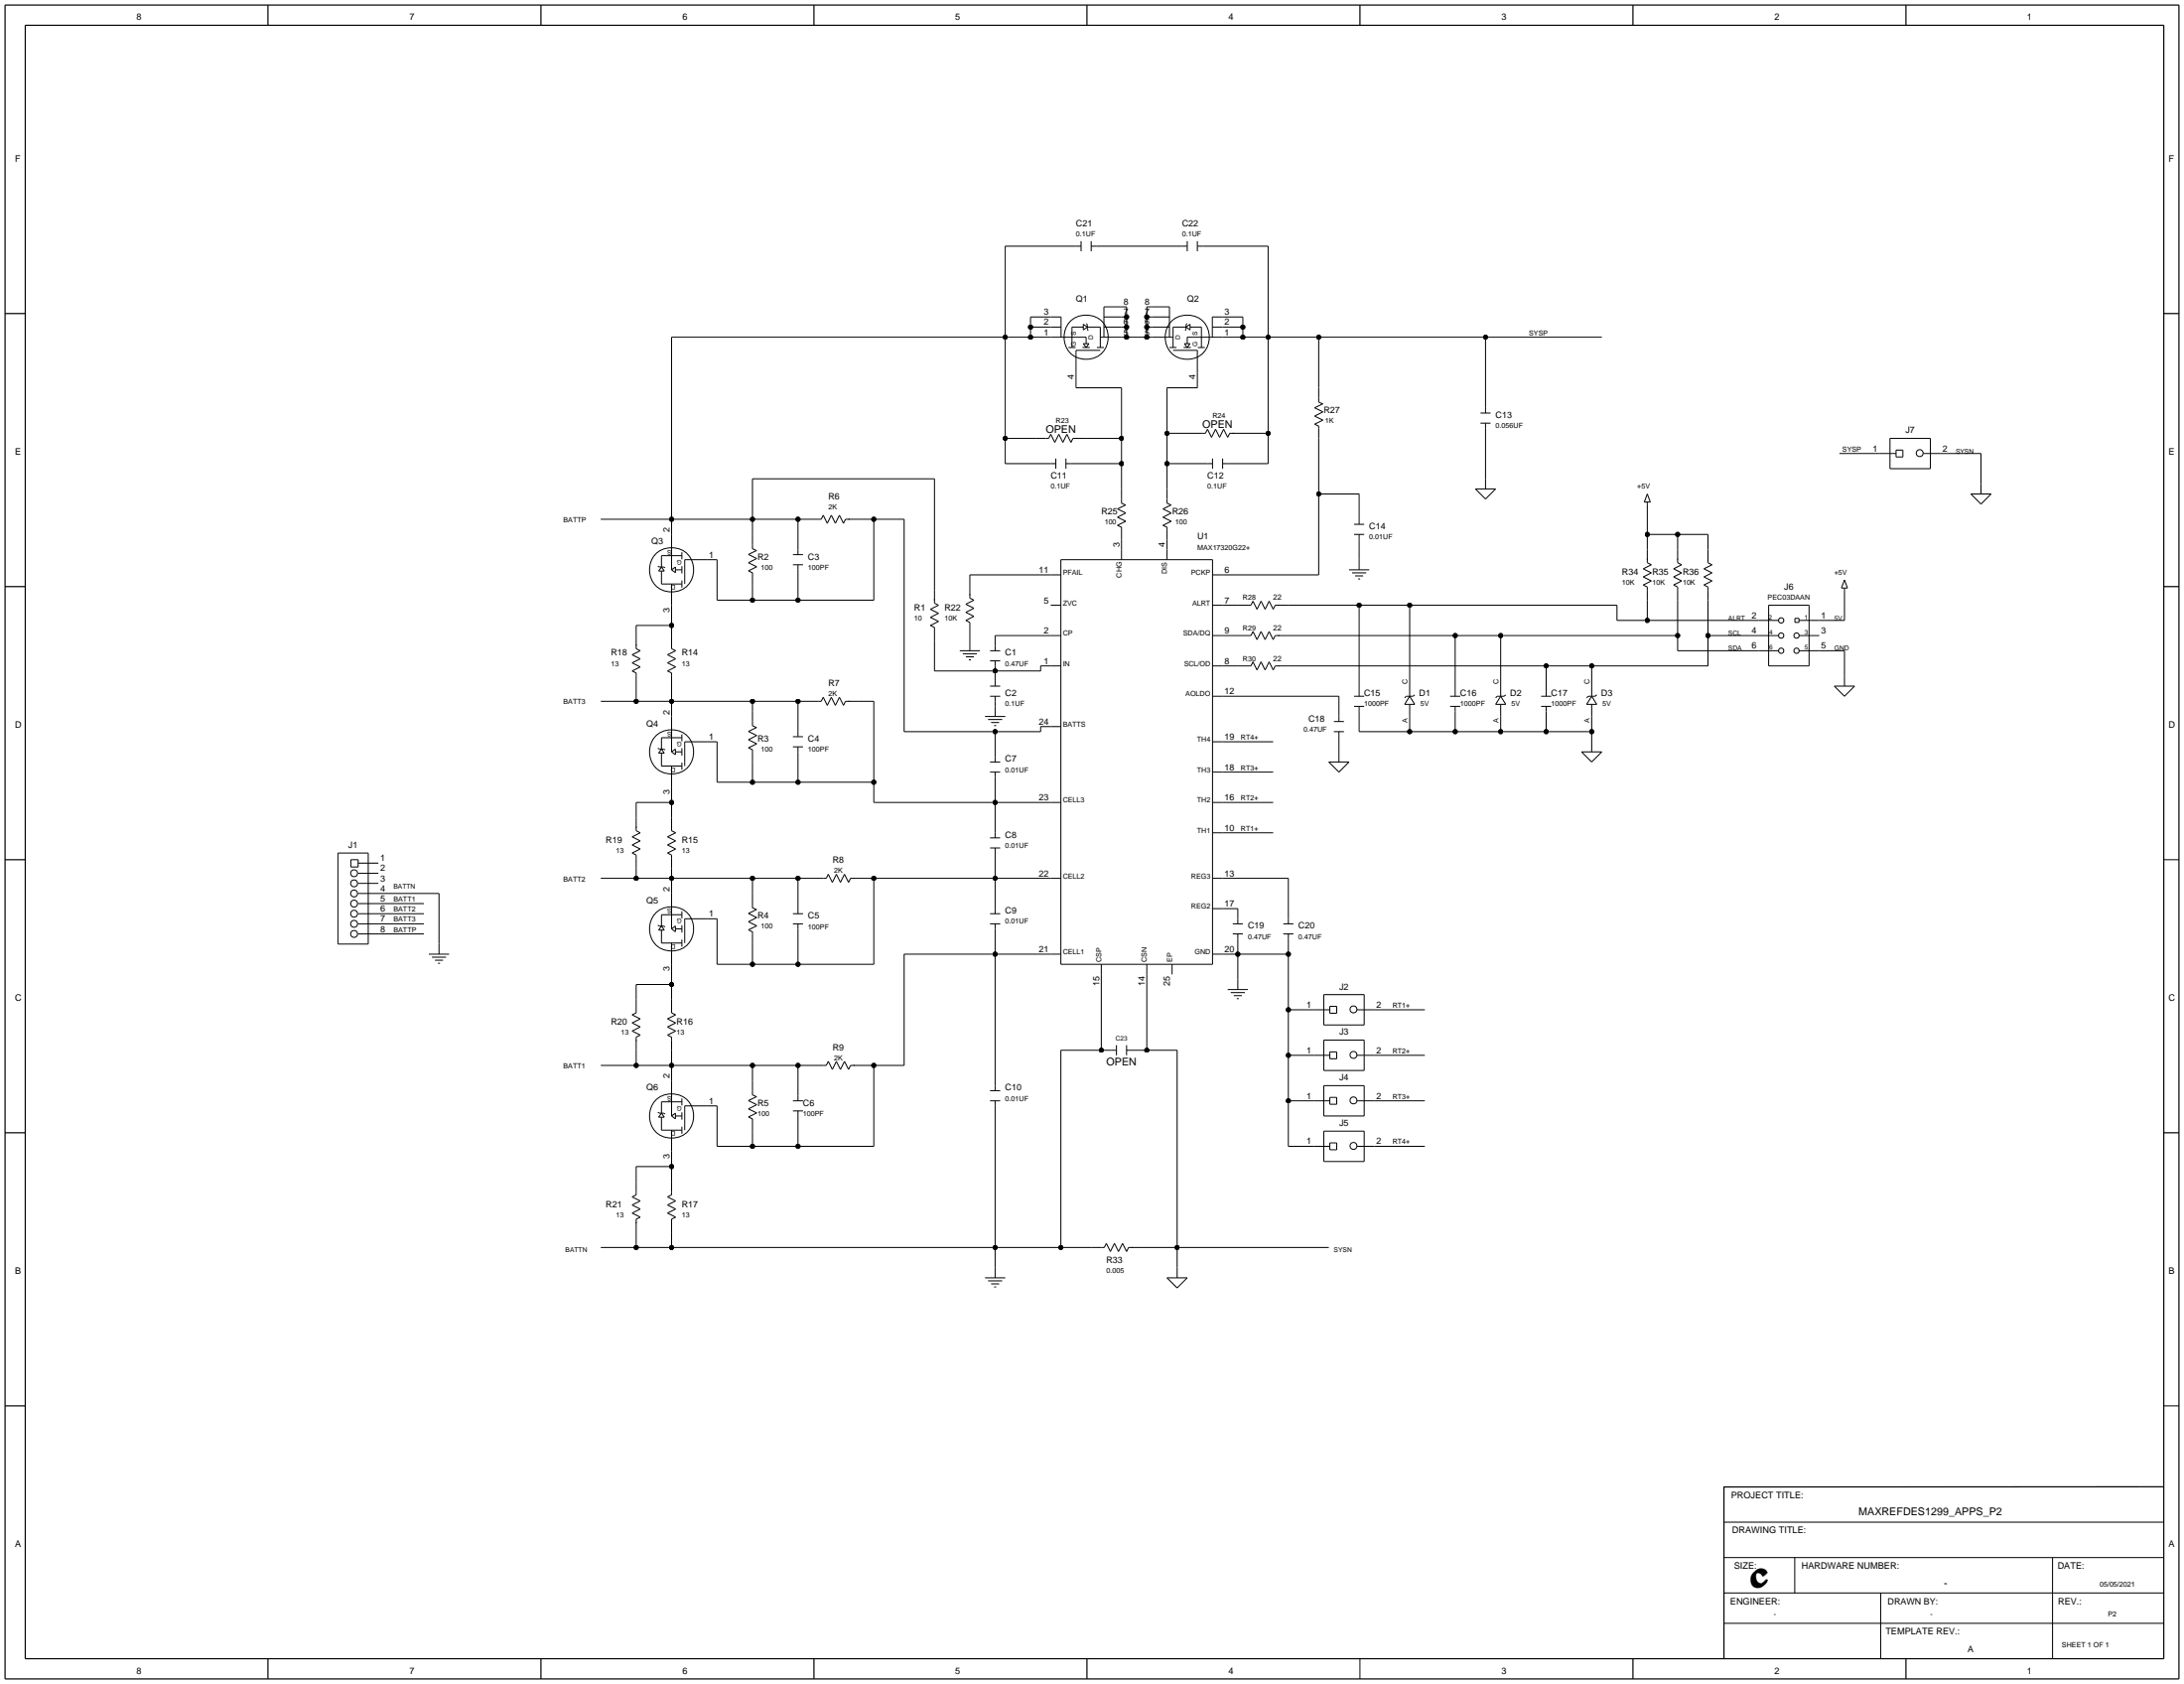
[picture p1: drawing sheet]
<svg xmlns="http://www.w3.org/2000/svg" width="549mm" height="423mm" viewBox="0 0 549 423" stroke-linecap="round" stroke-linejoin="round" font-family="sans-serif">
<g fill="none" stroke="#000" stroke-width=".25">
<path d="M252.5 61.8v22.9zM252.5 61.8h17.8zM258.9 79.6h5.1zM258.9 79.6v2.5zM264 79.6h2.5zM266.5 79.6v5.1zM270.3 61.8h1.3zM271.6 60.6v2.5zM274.1 61.8h1.3zM274.1 60.6v2.5zM275.4 61.8h21.6zM277.3 77.1h4.4z"/>
<path d="M277.3 79.6h4.4zM277.3 77.1v7.6zM281.7 79.6h1.3zM281.7 77.1h1.3zM283 79.6v2.5zM283 77.1v2.5zM288.1 77.1h1.3zM288.1 77.1v2.5zM288.1 79.6h1.3zM288.1 79.6v2.5zM289.4 77.1h4.4zM289.4 79.6h4.4z"/>
<path d="M293.8 77.1v7.6zM297 61.8h1.2zM298.2 60.6v2.5zM300.8 61.8h1.3zM300.8 60.6v2.5zM302.1 61.8h16.5zM304.5 79.6h2.6zM304.5 79.6v5.1zM307.1 79.6h5.1zM312.2 79.6v2.5zM318.6 61.8v22.9zM168.7 84.7h83.8z"/>
<path d="M168.7 84.7v45.7zM252.5 84.7h6.4zM252.5 84.7v25.4zM258.9 82.1h5.1zM258.9 82.1v2.6zM258.9 84.7h5.1zM264 84.7h8.8zM264 82.1h2.5zM268.4 87.3h1.8zM269.3 82.1v5.2zM269.3 82.1h2.8zM270.3 93.6v3.8z"/>
<path d="M270.3 97.4h11.4zM270.3 88v5.6zM270.3 88h6.1zM271.9 87.3h1.9zM272.1 86.3l.7 1zM272.1 86.3h1.5zM272.1 81.4v1.5zM272.1 81.4l1.1 .7zM272.1 82.9l1.1-.8zM272.8 84.7v1.6zM272.9 81.2l.3 .4zM273.2 82.7l.2 .4z"/>
<path d="M273.2 81.6v1.1zM273.2 82.1h3.2zM273.6 86.3l-.8 1zM275.5 87.3h1.8zM276.4 84.7h5.3zM276.4 82.1v5.2zM277.3 82.1h4.4zM281.7 84.7h1.3zM281.7 82.1h1.3zM281.7 97.4v12.7zM283 84.7h5.1zM283 82.1v2.6z"/>
<path d="M288.1 82.1h1.3zM288.1 82.1v2.6zM288.1 84.7h1.3zM289.4 84.7h5.3zM289.4 82.1h4.4zM293.2 97.4h7.6zM293.2 97.4v11.4zM293.8 87.3h1.8zM294.7 88h6.1zM294.7 82.1h3.2zM294.7 82.1v5.2zM297.3 87.3h1.9z"/>
<path d="M297.5 86.3l.7 1zM297.5 86.3h1.5zM297.9 82.7l-.2 .4zM297.9 81.6v1.1zM297.9 82.1l1.1-.7zM297.9 82.1l1.1 .8zM298.1 81.2l-.2 .4zM298.2 84.7h8.9zM298.2 84.7v1.6zM299 86.3l-.8 1zM299 81.4v1.5zM299 82.1h2.8z"/>
<path d="M300.8 93.6v3.8zM300.8 88v5.6zM300.9 87.3h1.8zM301.8 82.1v5.2zM304.5 82.1h2.6zM307.1 82.1h5.1zM307.1 84.7h5.1zM312.2 82.1v2.6zM312.2 84.7h6.4zM318.6 84.7v24.1zM318.6 84.7h12.7zM331.3 84.7v12.7z"/>
<path d="M331.3 84.7h41.9zM331.3 97.4v2.5zM331.3 99.9v1zM373.2 84.7h29.2zM373.2 84.7v17.8zM252.5 110.1v6.3zM252.5 110.1h7.6zM252.5 116.4h11.5zM260.1 110.1h2.6zM262.7 110.1h.7zM264 116.4h1.2zM264 109.1l-.6 1z"/>
<path d="M264 109.1l1 2zM265.2 115.2v2.5zM266 109.1l-1 2zM266 109.1l1 2zM267.8 116.4h1.2zM267.8 115.2v2.5zM268 109.1l-1 2zM268 109.1l1 2zM269 116.4h12.7zM269.5 110.1h1.1zM269.5 110.1l-.5 1zM270.3 110.1h2.5z"/>
<path d="M272.8 110.1h8.9zM281.7 110.1v6.3zM281.7 116.4v6.4zM293.2 108.8h6.3zM293.2 108.8v7.6zM293.2 116.4v6.4zM293.2 116.4h10.1zM299.5 108.8h2.6zM302.1 108.8h.7zM303.3 116.4h1.3zM303.3 107.8l-.5 1zM303.3 107.8l1 2z"/>
<path d="M304.6 115.2v2.5zM305.4 107.8l-1.1 2zM305.4 107.8l1 2zM307.1 116.4h1.3zM307.1 115.2v2.5zM307.4 107.8l-1 2zM307.4 107.8l1 2zM308.4 116.4h10.2zM308.9 108.8h1zM308.9 108.8l-.5 1zM309.7 108.8h2.5zM312.2 108.8h6.4z"/>
<path d="M318.6 108.8v7.6zM330.3 106.5l1 .5zM330.3 106.5l2-1zM330.3 104.5l2 1zM330.3 104.5l2-1.1zM330.3 102.4l2 1zM330.3 102.4l2-1zM331.2 100.9l1.1 .5zM331.3 110.1v14zM331.3 107.5v2.6zM331.3 107v.5zM371.9 106.3h2.5z"/>
<path d="M371.9 103.7h2.5zM373.2 107.5v12.7zM373.2 102.5v1.2zM373.2 106.3v1.2zM462.1 113.9h10.1zM472.2 113.9h2.6zM474.8 113.9h1.5zM474.8 110.1h10.1zM474.8 117.7h10.1zM474.8 110.1v7.6zM476.3 113h1.7zM476.3 113v1.8z"/>
<path d="M476.3 114.8h1.7zM478 113v1.8zM483.2 113.9h1.7zM484.9 113.9h2.6zM484.9 110.1v7.6zM487.5 113.9h10.1zM497.6 113.9v7.6zM150.9 130.4h17.8zM166.2 139.5h5.1zM166.2 139.5v2.9zM168.7 130.4h20.3zM168.7 130.4v3.8z"/>
<path d="M168.7 134.2v8.9zM171.3 138.7v1.8zM188 139.2l2.1 1.1zM188 139.2l2.1-1zM189 137.8l1 .5zM189 120.2v10.2zM189 130.4h11.5zM189 130.4v3.8zM189 120.2h45.7zM189 134.2v2.6zM189 136.8v1zM199.2 139.3h2.5z"/>
<path d="M200.5 130.4v7.6zM200.5 130.4h2.5zM200.5 138v1.3zM203 130.4h2.5zM205.5 130.4h.8zM206.8 129.4l-.5 1zM206.8 129.4l1 2zM208.8 129.4l-1 2zM208.8 129.4l1.1 2zM210.9 129.4l-1 2zM210.9 129.4l1 2zM212.4 130.4h1z"/>
<path d="M212.4 130.4l-.5 1zM213.2 130.4h2.5zM215.7 130.4h3.8zM219.5 130.4v20.3zM219.5 130.4h7.6zM227.1 130.4v53.3zM234.7 120.2v28zM280.7 131.9l1.1 .5zM280.7 131.9l2.1-1zM280.7 129.9l2.1 1zM280.7 129.9l2.1-1.1zM280.7 127.8l2.1 1z"/>
<path d="M280.7 127.8l2.1-1zM281.7 126.3l1.1 .5zM281.7 135.5v2.5zM281.7 138v2.6zM281.7 122.8v2.5zM281.7 132.9v2.6zM281.7 132.4v.5zM281.7 125.3v1zM292.2 131.9l1 .5zM292.2 131.9l2-1zM292.2 129.9l2 1zM292.2 129.9l2-1.1z"/>
<path d="M292.2 127.8l2 1zM292.2 127.8l2-1zM293.1 126.3l1.1 .5zM293.2 135.5v2.5zM293.2 138v2.6zM293.2 122.8v2.5zM293.2 132.9v2.6zM293.2 132.4v.5zM293.2 125.3v1zM331.3 124.1v20.3zM331.3 124.1h10.1zM340.2 134.2h2.5z"/>
<path d="M340.2 131.7h2.5zM341.4 124.1v6.3zM341.4 135.5v5.1zM341.4 130.4v1.3zM341.4 134.2v1.3zM370.6 122.8l2.6 2.5zM370.6 122.8h5.1zM373.2 120.2v2.6zM375.7 122.8l-2.5 2.5zM413.1 126.1h1.5zM413.8 134.2h7.6zM413.8 134.2v3.8z"/>
<path d="M413.8 126.6v7.6zM413.8 138v2.6zM413.8 126.1v.5zM413.8 124.1l.8 2zM413.8 124.1l-.7 2zM421.4 134.2h7.7zM421.4 134.2v3.8zM421.4 138v2.6zM429.1 134.2v3.8zM429.1 138v2.6zM495.1 124.1l2.5 2.5zM495.1 124.1h5.1z"/>
<path d="M497.6 121.5v2.6zM500.2 124.1l-2.6 2.5zM159.8 157.1h8.9zM159.8 157.1v2.5zM159.8 159.6v2.6zM165.3 142.2l.4 .2zM165.5 143.4h1.4zM165.7 142.4h1zM166.2 146.7h5.1zM166.2 143.4v3.3zM166.2 142.4l-.7 1zM166.2 142.4l.7 1z"/>
<path d="M166.7 142.4l.4 .2zM168.7 157.1v2.5zM168.7 152v5.1zM168.7 159.6v2.6zM168.7 146.7v5.3zM168.7 143.1l1-.7zM168.7 143.1l1 .7zM169.7 142.4v1.4zM169.7 143.1h1.6zM171.3 145.8v1.8zM171.3 142.2v1.8zM172 140.6h5.6z"/>
<path d="M172 140.6v6.1zM177.6 140.6h2.5zM180.1 140.6v10.1zM180.1 150.7h8.9zM188 143.4l1.1 .5zM188 143.4l2.1-1.1zM188 141.3l2.1 1zM188 141.3l2.1-1zM189 150.7h11.5zM189 146.9v3.8zM189 144.4v2.5zM189 143.9v.5z"/>
<path d="M199.2 141.8h2.5zM200.5 150.7h19zM200.5 143.1v7.6zM200.5 141.8v1.3zM233.7 157.1l1 .5zM233.7 157.1l2.1-1zM233.7 155l2.1 1.1zM233.7 155l2.1-1zM233.7 153l2.1 1zM233.7 153l2.1-1zM234.7 158.3v2.6zM234.7 148.2v2.5z"/>
<path d="M234.7 150.5v1zM234.7 157.6v.7zM234.7 151.5l1.1 .5zM242.6 155.8l1 .5zM242.6 155.8l2.1-1zM242.6 153.8l2.1 1zM242.6 153.8l2.1-1zM242.6 151.7l2.1 1.1zM242.6 151.7l2.1-1zM243.6 144.4h20.4zM243.6 144.4v2.5zM243.6 159.6v1.3z"/>
<path d="M243.6 157.1v2.5zM243.6 146.9v2.6zM243.6 149.2v1zM243.6 156.3v.8zM243.6 150.2l1.1 .5zM250 159.6h14zM250 159.6v2.6zM264 144.4h2.5zM264 152h2.5zM264 159.6h2.5zM266.5 140.6h38.1zM266.5 140.6v101.6z"/>
<path d="M304.6 159.6h2.5zM304.6 152h2.5zM304.6 144.4h2.5zM304.6 140.6v101.6zM307.1 159.6h3.8zM307.1 152h3.8zM307.1 144.4h24.2zM310.9 159.6h2.6zM310.9 152h2.6zM313.5 159.6h.7zM313.5 152h.7zM314.8 158.6l-.6 1z"/>
<path d="M314.8 158.6l1 2zM314.8 151l-.6 1zM314.8 151l1 2zM316.8 158.6l-1 2zM316.8 158.6l1 2zM316.8 151l-1 2zM316.8 151l1 2zM318.8 158.6l-1 2zM318.8 158.6l1 2zM318.8 151l-1 2zM318.8 151l1 2zM320.3 159.6h1.1z"/>
<path d="M320.3 159.6l-.5 1zM320.3 152h1.1zM320.3 152l-.5 1zM321.1 159.6h2.5zM321.1 152h2.5zM323.6 159.6h42zM323.6 152h17.8zM338.9 143.1h5.1zM339.6 143.9h3.6zM340.4 144.6h2zM341.2 145.4h.5zM341.4 152h12.7z"/>
<path d="M341.4 152v21.6zM341.4 140.6v2.5zM354.1 152h52.1zM354.1 152v20.3zM365.6 159.6h11.4zM365.6 159.6v14zM377 159.6h44.4zM377 159.6v12.7zM406.2 155.8h7.6zM406.2 152v3.8zM412.8 146.9l1 .5zM412.8 146.9l2-1z"/>
<path d="M412.8 144.9l2 1zM412.8 144.9l2-1zM412.8 142.8l2 1.1zM412.8 142.8l2-1zM413.8 150.7v5.1zM413.8 155.8h28zM413.8 148.2v2.5zM413.8 140.3v1zM413.8 147.4v.8zM413.8 141.3l1 .5zM420.4 146.9l1 .5zM420.4 146.9l2.1-1z"/>
<path d="M420.4 144.9l2.1 1zM420.4 144.9l2.1-1zM420.4 142.8l2.1 1.1zM420.4 142.8l2.1-1zM421.4 159.6v3.8zM421.4 150.7v8.9zM421.4 148.2v2.5zM421.4 140.3v1zM421.4 147.4v.8zM421.4 141.3l1.1 .5zM428 146.9l1.1 .5zM428 146.9l2.1-1z"/>
<path d="M428 144.9l2.1 1zM428 144.9l2.1-1zM428 142.8l2.1 1.1zM428 142.8l2.1-1zM429.1 159.6h12.7zM429.1 150.7v8.9zM429.1 159.6v7.6zM429.1 148.2v2.5zM429.1 140.3v1zM429.1 147.4v.8zM429.1 141.3l1 .5zM441.8 159.6h5z"/>
<path d="M441.8 155.8h5zM444.3 152h10.2zM444.3 152v15.2zM450.9 155.3h1zM450.9 155.3v1zM450.9 156.3h1zM451.9 155.8h5.1zM451.9 155.3v1zM452 159.6h5zM454.5 152v15.2zM457 155.8h6.3zM462.6 147.7h1.5z"/>
<path d="M463.3 148.2v7.6zM463.3 147.7v.5zM463.3 145.6l.8 2.1zM463.3 145.6l-.7 2.1zM150.9 176.1h8.9zM158.8 168.5l1 .5zM158.8 168.5l2-1zM158.8 166.5l2 1zM158.8 166.5l2-1zM158.8 164.4l2 1.1zM158.8 164.4l2-1zM159.8 176.1h8.9z"/>
<path d="M159.8 172.3v3.8zM159.8 169.8v2.5zM159.8 161.9v1zM159.8 169v.8zM159.8 162.9l1 .5zM167.7 168.5l1 .5zM167.7 168.5l2-1zM167.7 166.5l2 1zM167.7 166.5l2-1zM167.7 164.4l2 1.1zM167.7 164.4l2-1zM168.7 176.1h20.3z"/>
<path d="M168.7 176.1v3.8zM168.7 172.3v3.8zM168.7 169.8v2.5zM168.7 161.9v1zM168.7 169v.8zM168.7 162.9l1 .5zM168.7 179.9v8.9zM189 176.1h11.5zM189 176.1v2.6zM189 178.7v2.5zM200.5 176.1h2.5zM200.5 176.1v7.6z"/>
<path d="M203 176.1h2.5zM205.5 176.1h.8zM206.8 175.1l-.5 1zM206.8 175.1l1 2zM208.8 175.1l-1 2zM208.8 175.1l1.1 2zM210.9 175.1l-1 2zM210.9 175.1l1 2zM212.4 176.1h1zM212.4 176.1l-.5 1zM213.2 176.1h2.5zM215.7 176.1h3.8z"/>
<path d="M219.5 176.1v20.3zM234.7 168.5h15.3zM234.7 160.9v7.6zM241.1 163.4h5.1zM241.9 164.2h3.5zM242.6 164.9h2.1zM243.4 165.7h.5zM243.6 160.9v2.5zM247.4 179.9h5.1zM248.7 166h2.6zM248.7 163.4h2.6zM248.7 174.9h2.6z"/>
<path d="M248.7 172.3h2.6zM250 168.5h11.4zM250 167.2v1.3zM250 168.5v2.5zM250 176.1v1.3zM250 162.2v1.2zM250 166v1.2zM250 171v1.3zM250 174.9v1.2zM250 177.4v2.5zM261.4 167.2h2.6zM261.4 167.2v1.3z"/>
<path d="M264 167.2h2.5zM304.6 174.9h2.5zM304.6 167.2h2.5zM307.1 167.2h3.8zM307.1 174.9h29.2zM310.9 167.2h2.6zM313.5 167.2h.7zM314.8 166.2l-.6 1zM314.8 166.2l1 2zM316.8 166.2l-1 2zM316.8 166.2l1 2zM318.8 166.2l-1 2z"/>
<path d="M318.8 166.2l1 2zM320.3 167.2h1.1zM320.3 167.2l-.5 1zM321.1 167.2h2.5zM323.6 167.2h64.8zM336.3 174.9v5zM336.3 179.9v1.3zM340.2 177.4h2.5zM340.2 174.9h2.5zM341.4 178.7v5zM341.4 173.6v1.3zM341.4 177.4v1.3z"/>
<path d="M352.9 176.9h2.5zM353.3 174.9l-.4 .4zM353.3 174.9h1.7zM354.1 179.9v3.8zM354.1 176.9v3zM354.1 172.3v2.6zM354.1 174.9l1.3 2zM354.1 174.9l-1.2 2zM355 174.9l.4-.4zM364.3 177.4h2.5zM364.3 174.9h2.5zM365.6 178.7v5z"/>
<path d="M365.6 173.6v1.3zM365.6 177.4v1.3zM375.7 175.3l.4-.4zM375.7 176.9h2.6zM376.1 174.9h1.8zM377 179.9v3.8zM377 176.9v3zM377 172.3v2.6zM377 174.9l1.3 2zM377 174.9l-1.3 2zM377.9 174.9l.4-.4zM387.1 177.4h2.6z"/>
<path d="M387.1 174.9h2.6zM388.4 167.2h11.4zM388.4 167.2v6.4zM388.4 178.7v5zM388.4 173.6v1.3zM388.4 177.4v1.3zM398.6 176.9h2.5zM399 174.9l-.4 .4zM399 174.9h1.7zM399.8 167.2h29.3zM399.8 167.2v5.1zM399.8 179.9v3.8z"/>
<path d="M399.8 176.9v3zM399.8 172.3v2.6zM399.8 174.9l1.3 2zM399.8 174.9l-1.2 2zM400.7 174.9l.4-.4zM421.4 163.4h20.4zM441.8 163.4h5zM444.3 167.2h10.2zM452 163.4h5zM457 163.4h6.3zM460.8 172.3l2.5 2.6zM460.8 172.3h5.1z"/>
<path d="M463.3 163.4v6.4zM463.3 174.9l2.6-2.6zM463.3 169.8v2.5zM165.3 187.9l.4 .2zM165.5 189.1h1.4zM165.7 188.1h1zM166.2 185.3h5.1zM166.2 192.4h5.1zM166.2 189.1v3.3zM166.2 188.1l-.7 1zM166.2 188.1l.7 1zM166.2 185.3v2.8z"/>
<path d="M166.7 188.1l.4 .2zM168.7 197.7v3.8zM168.7 192.4v5.3zM168.7 188.8l1-.7zM168.7 188.8l1 .7zM169.7 188.1v1.4zM169.7 188.8h1.6zM171.3 184.4v1.8zM171.3 191.5v1.8zM171.3 187.9v1.8zM172 186.3h5.6zM172 186.3v6.1z"/>
<path d="M177.6 186.3h2.5zM180.1 186.3v10.1zM180.1 196.4h8.9zM188 187.8l1.1 .5zM188 187.8l2.1-1zM188 185.8l2.1 1zM188 185.8l2.1-1.1zM188 183.7l2.1 1zM188 183.7l2.1-1zM189 182.2l1 .5zM189 191.4v5zM189 196.4h11.5z"/>
<path d="M189 188.8v2.6zM189 188.3v.5zM189 181.2v1zM199.2 187.6h2.5zM199.2 185h2.5zM200.5 196.4h19zM200.5 188.8v7.6zM200.5 183.7v1.3zM200.5 187.6v1.2zM219.5 196.4v5.1zM227.1 183.7h22.9zM248.2 180.7h3.6z"/>
<path d="M248.7 193.9h2.6zM248.7 191.4h2.6zM249 181.5h2zM249.7 182.2h.5zM250 183.7h11.4zM250 183.7v6.4zM250 195.2v6.3zM250 190.1v1.3zM250 193.9v1.3zM261.4 182.5v1.2zM261.4 182.5h2.6zM264 182.5h2.5z"/>
<path d="M304.6 186.3h2.5zM304.6 193.9h2.5zM307.1 186.3h12.7zM307.1 193.9h12.7zM333.8 191.4l2.5 2.5zM333.8 191.4h5.1zM335.1 183.7h2.5zM335.1 181.2h2.5zM336.3 185v3.8zM336.3 183.7v1.3zM336.3 188.8v2.6zM338.9 191.4l-2.6 2.5z"/>
<path d="M341.4 183.7h12.7zM354.1 183.7h11.5zM365.6 183.7h11.4zM377 183.7h11.4zM388.4 183.7h11.4zM397.3 188.8l2.5 2.6zM397.3 188.8h5.1zM399.8 183.7v2.6zM399.8 191.4l2.6-2.6zM399.8 186.3v2.5zM84.9 214.2v22.9zM84.9 214.2h7.6z"/>
<path d="M88.1 215.9h1.9zM88.1 215.9v1.8zM88.1 217.7h1.9zM90 215.9v1.8zM90 219.3h2.5zM90 216.8h2.5zM92.5 219.3h2.5zM92.5 216.8h2.5zM92.5 214.2v22.9zM158.8 214.2l1 .5zM158.8 214.2l2-1zM158.8 212.2l2 1z"/>
<path d="M158.8 212.2l2-1zM158.8 210.2l2 1zM158.8 210.2l2-1.1zM159.8 201.5h8.9zM159.8 201.5v3.8zM159.8 218v2.6zM159.8 215.5v2.5zM159.8 205.3v2.6zM159.8 207.6v1zM159.8 214.7v.8zM159.8 208.6l1 .5zM167.7 214.2l1 .5z"/>
<path d="M167.7 214.2l2-1zM167.7 212.2l2 1zM167.7 212.2l2-1zM167.7 210.2l2 1zM167.7 210.2l2-1.1zM168.7 201.5v3.8zM168.7 218v2.6zM168.7 215.5v2.5zM168.7 205.3v2.6zM168.7 207.6v1zM168.7 214.7v.8zM168.7 208.6l1 .5z"/>
<path d="M208.1 219.6l-.5 1zM208.1 219.6l1 2zM210.1 219.6l-1 2zM210.1 219.6l1 2zM212.1 219.6l-1 2zM212.1 219.6l1.1 2zM219.5 201.5h30.5zM248.7 213h2.6zM248.7 210.4h2.6zM250 214.2v6.4zM250 201.5h14zM250 201.5v7.6z"/>
<path d="M250 209.1v1.3zM250 213v1.2zM264 201.5h2.5zM304.6 201.5h2.5zM304.6 209.1h2.5zM307.1 201.5h12.7zM307.1 209.1h12.7zM543.6 215.9h3.8zM84.9 237.1h7.6zM90 234.5h2.5zM90 232h2.5zM90 229.5h2.5z"/>
<path d="M90 226.9h2.5zM90 224.4h2.5zM90 221.8h2.5zM92.5 234.5h2.5zM92.5 232h2.5zM92.5 229.5h2.5zM92.5 226.9h2.5zM92.5 224.4h2.5zM92.5 221.8h2.5zM95 234.5h11.5zM95 232h11.5zM95 229.5h11.5z"/>
<path d="M95 226.9h11.5zM95 224.4h15.3zM107.7 239.6h5.1zM110.3 224.4v12.7zM110.3 237.1v2.5zM150.9 220.6h8.9zM159.8 220.6h8.9zM165.3 232.4l.4 .2zM165.5 233.6h1.4zM165.7 232.6h1zM166.2 229.7h5.1zM166.2 236.8h5.1z"/>
<path d="M166.2 233.6v3.2zM166.2 232.6l-.7 1zM166.2 232.6l.7 1zM166.2 229.7v2.9zM166.7 232.6l.4 .2zM168.7 220.6h20.3zM168.7 220.6v3.8zM168.7 236.8v5.4zM168.7 224.4v8.9zM168.7 233.3l1-.7zM168.7 233.3l1 .7zM169.7 232.6v1.4z"/>
<path d="M169.7 233.3h1.6zM171.3 228.9v1.7zM171.3 236v1.7zM171.3 232.4v1.8zM172 230.7h5.6zM172 230.7v6.1zM177.6 230.7h2.5zM180.1 230.7v11.5zM188 233.5l1.1 .5zM188 233.5l2.1-1zM188 231.5l2.1 1zM188 231.5l2.1-1.1z"/>
<path d="M188 229.4l2.1 1zM188 229.4l2.1-1zM189 227.9l1 .5zM189 237.1v5.1zM189 220.6h11.5zM189 220.6v3.8zM189 224.4v2.5zM189 234.5v2.6zM189 234v.5zM189 226.9v1zM199.2 232h2.5zM199.2 229.5h2.5z"/>
<path d="M200.5 233.3v8.9zM200.5 220.6h3.8zM200.5 220.6v7.6zM200.5 228.2v1.3zM200.5 232v1.3zM204.3 220.6h2.5zM206.8 220.6h.8zM213.7 220.6h1zM213.7 220.6l-.5 1zM214.4 220.6h2.6zM217 220.6h2.5zM219.5 220.6v21.6z"/>
<path d="M219.5 220.6h30.5zM227.1 239.6h22.9zM227.1 239.6v28zM248.7 232h2.6zM248.7 229.5h2.6zM250 220.6v7.6zM250 220.6h14zM250 239.6h14zM250 233.3v6.3zM250 239.6v33zM250 228.2v1.3zM250 232v1.3z"/>
<path d="M264 220.6h2.5zM264 239.6h2.5zM304.6 239.6h2.5zM304.6 228.2h2.5zM304.6 220.6h2.5zM307.1 220.6h16.5zM307.1 228.2h3.8zM307.1 239.6h3.8zM309.7 234.5h2.5zM309.7 232h2.5zM310.9 228.2v2.5zM310.9 239.6h12.7z"/>
<path d="M310.9 235.8v3.8zM310.9 239.6v6.4zM310.9 230.7v1.3zM310.9 234.5v1.3zM322.4 234.5h2.5zM322.4 232h2.5zM323.6 220.6v10.1zM323.6 239.6v14zM323.6 235.8v3.8zM323.6 230.7v1.3zM323.6 234.5v1.3zM108.5 240.4h3.6z"/>
<path d="M109.3 241.1h2zM110 241.9h.5zM158.8 254.9l1-.5zM158.8 254.9l2 1zM158.8 256.9l2-1zM158.8 256.9l2 1zM158.8 258.9l2-1zM158.8 258.9l2 1zM159.8 247.2h8.9zM159.8 247.2v3.9zM159.8 251.1v2.5zM159.8 253.6v.8z"/>
<path d="M167.7 259.9l1 .6zM167.7 259.9l2-1zM167.7 257.9l2 1zM167.7 257.9l2-1zM167.7 255.9l2 1zM167.7 255.9l2-1zM168.7 247.2v3.9zM168.7 242.2v5zM168.7 251.1v2.5zM168.7 253.3v1.1zM168.7 254.4l1 .5zM180.1 242.2h8.9z"/>
<path d="M189 242.2h11.5zM200.5 242.2h19zM266.5 242.2h38.1zM276.7 244.7v19.1zM276.7 242.2v2.5zM288.1 244.7v19.1zM288.1 242.2v2.5zM294.4 242.2v2.5zM308.4 248.5h5.1zM309.2 249.3h3.5zM309.9 250h2.1zM310.7 250.8h.5z"/>
<path d="M310.9 246v2.5zM323.6 253.6v11.4zM323.6 253.6h6.4zM330 253.6h2.5zM332.5 253.6h1.6zM332.5 249.8h10.2zM332.5 257.4h10.2zM332.5 249.8v7.6zM334.1 252.7h1.7zM334.1 252.7v1.8zM334.1 254.5h1.7zM335.8 252.7v1.8z"/>
<path d="M340.9 253.6h1.8zM342.7 253.6h2.5zM342.7 249.8v7.6zM345.2 253.6h12.7zM150.9 267.6h8.9zM159.8 267.6h8.9zM159.8 263.8v3.8zM159.8 261.2v2.6zM159.8 260.5v1zM159.8 260.5l1-.6zM165.3 279.3l.4 .3zM165.7 279.6h1z"/>
<path d="M166.2 276.7h5.1zM166.2 279.6l-.7 1zM166.2 279.6l.7 1zM166.2 276.7v2.9zM166.7 279.6l.4 .2zM168.7 267.6h20.3zM168.7 267.6v3.8zM168.7 263.8v3.8zM168.7 261.2v2.6zM168.7 260.5v.7zM168.7 271.4v8.9zM169.7 279.6v1.4z"/>
<path d="M171.3 275.8v1.8zM171.3 279.3v1.9zM172 277.7h5.6zM172 277.7v6.1zM177.6 277.7h2.5zM180.1 277.7v10.2zM188 278.5l2.1 1zM188 278.5l2.1-1.1zM188 276.4l2.1 1zM188 276.4l2.1-1zM189 274.9l1 .5zM189 267.6h11.5z"/>
<path d="M189 267.6v3.8zM189 271.4v2.5zM189 273.9v1zM199.2 279h2.5zM199.2 276.5h2.5zM200.5 267.6h3.8zM200.5 267.6v7.6zM200.5 275.2v1.3zM200.5 279v1.3zM204.3 267.6h2.5zM206.8 267.6h.8zM208.1 266.5l-.5 1.1z"/>
<path d="M208.1 266.5l1 2.1zM210.1 266.5l-1 2.1zM210.1 266.5l1 2.1zM212.1 266.5l-1 2.1zM212.1 266.5l1.1 2.1zM213.7 267.6h1zM213.7 267.6l-.5 1zM214.4 267.6h2.6zM217 267.6h2.5zM219.5 267.6h7.6zM219.5 267.6v20.3zM248.7 276.5h2.6z"/>
<path d="M248.7 273.9h2.6zM250 277.7v35.6zM250 272.6v1.3zM250 276.5v1.2zM266.5 263.8h10.2zM266.5 263.8v49.5zM276.7 263.8h2.5zM279.2 263.8h1.3zM280.5 262.5v2.5zM283 263.8h1.3zM283 262.5v2.5zM284.3 263.8h3.8z"/>
<path d="M288.1 263.8h7.6zM295.7 263.8v49.5zM323.6 276.5v11.4zM323.6 265v11.5zM323.6 276.5h6.4zM323.6 265h6.4zM330 276.5h2.5zM330 265h2.5zM332.5 276.5h1.6zM332.5 272.6h10.2zM332.5 272.6v7.7zM332.5 265h1.6z"/>
<path d="M332.5 261.2h10.2zM332.5 268.8h10.2zM332.5 261.2v7.6zM334.1 275.6h1.7zM334.1 275.6v1.7zM334.1 277.3h1.7zM334.1 264.2h1.7zM334.1 264.2v1.7zM334.1 265.9h1.7zM335.8 275.6v1.7zM335.8 264.2v1.7zM340.9 276.5h1.8z"/>
<path d="M340.9 265h1.8zM342.7 276.5h2.5zM342.7 272.6v7.7zM342.7 265h2.5zM342.7 261.2v7.6zM345.2 276.5h12.7zM345.2 265h12.7zM159.8 293h8.9zM159.8 293v3.8zM159.8 296.8v2.5zM159.8 299.3v.8zM165.5 280.6h1.4z"/>
<path d="M166.2 283.8h5.1zM166.2 280.6v3.2zM168.7 289.2v3.8zM168.7 293v3.8zM168.7 296.8v2.5zM168.7 299.3v.8zM168.7 283.8v5.4zM168.7 280.3l1-.7zM168.7 280.3l1 .7zM169.7 280.3h1.6zM171.3 283v1.7zM180.1 287.9h8.9z"/>
<path d="M188 280.5l1.1 .5zM188 280.5l2.1-1zM189 287.9h11.5zM189 284.1v3.8zM189 281.5v2.6zM189 281v.5zM200.5 287.9h19zM200.5 280.3v7.6zM323.6 287.9h6.4zM330 287.9h2.5zM332.5 287.9h1.6zM332.5 284.1h10.2z"/>
<path d="M332.5 291.7h10.2zM332.5 284.1v7.6zM332.5 280.3h10.2zM334.1 287h1.7zM334.1 287v1.7zM334.1 288.7h1.7zM335.8 287v1.7zM340.9 287.9h1.8zM342.7 287.9h2.5zM342.7 284.1v7.6zM345.2 287.9h12.7zM150.9 313.3h8.9z"/>
<path d="M158.8 300.6l1-.5zM158.8 300.6l2 1zM158.8 302.6l2-1zM158.8 302.6l2 1zM158.8 304.6l2-1zM158.8 304.6l2 1.1zM159.8 313.3h8.9zM159.8 309.5v3.8zM159.8 306.9v2.6zM159.8 306.2v1zM159.8 306.2l1-.5zM167.7 300.6l1-.5z"/>
<path d="M167.7 300.6l2 1zM167.7 302.6l2-1zM167.7 302.6l2 1zM167.7 304.6l2-1zM167.7 304.6l2 1.1zM168.7 313.3h81.3zM168.7 309.5v3.8zM168.7 306.9v2.6zM168.7 306.2v1zM168.7 306.2l1-.5zM250 313.3h16.5zM250 313.3v5.1z"/>
<path d="M250 318.4v2.5zM266.5 313.3h7.6zM274.1 313.3h2.6zM276.7 313.3h.7zM277.9 312.3l-.5 1zM277.9 312.3l1 2zM280 312.3l-1.1 2zM280 312.3l1 2zM282 312.3l-1 2zM282 312.3l1 2zM283.5 313.3h1zM283.5 313.3l-.5 1z"/>
<path d="M284.3 313.3h2.5zM286.8 313.3h8.9zM295.7 313.3h38.1zM295.7 313.3v5.1zM295.7 318.4v2.5zM247.4 320.9h5.1zM248.2 321.7h3.6zM249 322.4h2zM249.7 323.2h.5zM293.2 320.9l2.5 2.5zM293.2 320.9h5zM295.7 323.4l2.5-2.5z"/>
<path d="M543.6 353.1h3.8zM433.1 382.3h110.5zM433.1 391.2h110.5zM450.8 391.2v8.9zM515.6 391.2v25.4zM341.6 416.6v5zM433.1 407.7h110.5zM433.1 400.1h110.5zM472.4 400.1v16.5z"/>
<circle cx="272.8" cy="84.7" r="5.6"/>
<circle cx="298.2" cy="84.7" r="5.6"/>
<circle cx="482.2" cy="113.8" r=".87"/>
<circle cx="168.7" cy="143.1" r="5.6"/>
<circle cx="447.4" cy="155.8" r=".67"/>
<circle cx="447.4" cy="159.6" r=".67"/>
<circle cx="451.3" cy="159.6" r=".67"/>
<circle cx="447.4" cy="163.4" r=".67"/>
<circle cx="451.3" cy="163.4" r=".67"/>
<circle cx="168.7" cy="188.9" r="5.6"/>
<circle cx="88.9" cy="219.3" r=".87"/>
<circle cx="88.9" cy="221.8" r=".87"/>
<circle cx="88.9" cy="234.5" r=".87"/>
<circle cx="88.9" cy="224.4" r=".87"/>
<circle cx="88.9" cy="229.5" r=".87"/>
<circle cx="88.9" cy="226.9" r=".87"/>
<circle cx="88.9" cy="232" r=".87"/>
<circle cx="168.7" cy="233.3" r="5.6"/>
<circle cx="340" cy="253.5" r=".87"/>
<circle cx="340" cy="276.4" r=".87"/>
<circle cx="340" cy="264.9" r=".87"/>
<circle cx="168.7" cy="280.3" r="5.6"/>
<circle cx="340" cy="287.8" r=".87"/>
</g>
<g fill="#000" stroke="#000" stroke-width=".25">
<circle cx="283" cy="79.6" r=".56"/>
<circle cx="288.1" cy="79.6" r=".56"/>
<circle cx="252.5" cy="84.7" r=".56"/>
<circle cx="258.9" cy="82.1" r=".56"/>
<circle cx="258.9" cy="84.7" r=".56"/>
<circle cx="283" cy="84.7" r=".56"/>
<circle cx="283" cy="82.1" r=".56"/>
<circle cx="288.1" cy="84.7" r=".56"/>
<circle cx="288.1" cy="82.1" r=".56"/>
<circle cx="312.2" cy="84.7" r=".56"/>
<circle cx="312.2" cy="82.1" r=".56"/>
<circle cx="318.6" cy="84.7" r=".56"/>
<circle cx="331.3" cy="84.7" r=".56"/>
<circle cx="373.2" cy="84.7" r=".56"/>
<circle cx="252.5" cy="110.1" r=".56"/>
<circle cx="281.7" cy="116.4" r=".56"/>
<circle cx="281.7" cy="110.1" r=".56"/>
<circle cx="293.2" cy="116.4" r=".56"/>
<circle cx="293.2" cy="108.8" r=".56"/>
<circle cx="318.6" cy="108.8" r=".56"/>
<circle cx="168.7" cy="130.4" r=".56"/>
<circle cx="189" cy="130.4" r=".56"/>
<circle cx="200.5" cy="130.4" r=".56"/>
<circle cx="219.5" cy="130.4" r=".56"/>
<circle cx="331.3" cy="124.1" r=".56"/>
<circle cx="413.8" cy="134.2" r=".56"/>
<circle cx="421.4" cy="134.2" r=".56"/>
<circle cx="168.7" cy="157.1" r=".56"/>
<circle cx="189" cy="150.7" r=".56"/>
<circle cx="200.5" cy="150.7" r=".56"/>
<circle cx="341.4" cy="152" r=".56"/>
<circle cx="354.1" cy="152" r=".56"/>
<circle cx="365.6" cy="159.6" r=".56"/>
<circle cx="377" cy="159.6" r=".56"/>
<circle cx="413.8" cy="155.8" r=".56"/>
<circle cx="421.4" cy="159.6" r=".56"/>
<circle cx="429.1" cy="159.6" r=".56"/>
<circle cx="159.8" cy="176.1" r=".56"/>
<circle cx="168.7" cy="176.1" r=".56"/>
<circle cx="189" cy="176.1" r=".56"/>
<circle cx="200.5" cy="176.1" r=".56"/>
<circle cx="250" cy="168.5" r=".56"/>
<circle cx="388.4" cy="167.2" r=".56"/>
<circle cx="399.8" cy="167.2" r=".56"/>
<circle cx="189" cy="196.4" r=".56"/>
<circle cx="200.5" cy="196.4" r=".56"/>
<circle cx="219.5" cy="196.4" r=".56"/>
<circle cx="250" cy="183.7" r=".56"/>
<circle cx="354.1" cy="183.7" r=".56"/>
<circle cx="365.6" cy="183.7" r=".56"/>
<circle cx="377" cy="183.7" r=".56"/>
<circle cx="388.4" cy="183.7" r=".56"/>
<circle cx="399.8" cy="183.7" r=".56"/>
<circle cx="168.7" cy="201.5" r=".56"/>
<circle cx="250" cy="201.5" r=".56"/>
<circle cx="159.8" cy="220.6" r=".56"/>
<circle cx="168.7" cy="220.6" r=".56"/>
<circle cx="189" cy="220.6" r=".56"/>
<circle cx="200.5" cy="220.6" r=".56"/>
<circle cx="219.5" cy="220.6" r=".56"/>
<circle cx="250" cy="220.6" r=".56"/>
<circle cx="250" cy="239.6" r=".56"/>
<circle cx="310.9" cy="239.6" r=".56"/>
<circle cx="323.6" cy="239.6" r=".56"/>
<circle cx="168.7" cy="247.2" r=".56"/>
<circle cx="189" cy="242.2" r=".56"/>
<circle cx="200.5" cy="242.2" r=".56"/>
<circle cx="323.6" cy="253.6" r=".56"/>
<circle cx="159.8" cy="267.6" r=".56"/>
<circle cx="168.7" cy="267.6" r=".56"/>
<circle cx="189" cy="267.6" r=".56"/>
<circle cx="200.5" cy="267.6" r=".56"/>
<circle cx="219.5" cy="267.6" r=".56"/>
<circle cx="276.7" cy="263.8" r=".56"/>
<circle cx="288.1" cy="263.8" r=".56"/>
<circle cx="323.6" cy="276.5" r=".56"/>
<circle cx="323.6" cy="265" r=".56"/>
<circle cx="168.7" cy="293" r=".56"/>
<circle cx="189" cy="287.9" r=".56"/>
<circle cx="200.5" cy="287.9" r=".56"/>
<circle cx="159.8" cy="313.3" r=".56"/>
<circle cx="168.7" cy="313.3" r=".56"/>
<circle cx="250" cy="313.3" r=".56"/>
<circle cx="266.5" cy="313.3" r=".56"/>
<circle cx="295.7" cy="313.3" r=".56"/>
</g>
<g fill="none" stroke="#000" stroke-width=".3">
<path d="M1.3 1.3v420.3zM1.3 1.3h546.1zM6.3 6.4v410.2zM6.3 6.4h537.3zM67.3 1.3v5.1zM135.9 1.3v5.1zM204.5 1.3v5.1zM273 1.3v5.1zM341.6 1.3v5.1zM410.2 1.3v5.1zM478.8 1.3v5.1zM543.6 6.4v410.2z"/>
<path d="M547.4 1.3v420.3zM1.3 78.7h5zM543.6 78.7h3.8zM1.3 147.3h5zM543.6 147.3h3.8zM1.3 215.9h5zM1.3 284.5h5zM543.6 284.5h3.8zM1.3 353.1h5zM433 373.4h110.6zM433.1 373.4v43.2zM6.3 416.6h537.3z"/>
<path d="M67.3 416.6v5zM135.9 416.6v5zM204.5 416.6v5zM273 416.6v5zM410.2 416.6v5zM478.8 416.6v5zM1.3 421.6h546.1z"/>
</g>
<g font-size="5.6">
<text x="439.6" y="398.8">C</text>
<text x="440.3" y="398.1">C</text>
</g>
<g font-size="2.7">
<text x="302.1" y="107.5">OPEN</text>
<text x="262.7" y="108.8">OPEN</text>
<text x="277.9" y="267.6">OPEN</text>
<text x="466.9" y="380.6">MAXREFDES1299_APPS_P2</text>
<text x="488.3" y="398.4">-</text>
</g>
<g font-size="2.3">
<text x="34.3" y="5.1">8</text>
<text x="102.9" y="5.1">7</text>
<text x="171.4" y="5.1">6</text>
<text x="240" y="5.1">5</text>
<text x="308.6" y="5.1">4</text>
<text x="377.2" y="5.1">3</text>
<text x="445.8" y="5.1">2</text>
<text x="509.2" y="5.1">1</text>
<text x="3.8" y="40.6">F</text>
<text x="544.8" y="40.6">F</text>
<text x="3.8" y="114.3">E</text>
<text x="544.8" y="114.3">E</text>
<text x="3.8" y="182.9">D</text>
<text x="544.8" y="182.9">D</text>
<text x="3.8" y="251.5">C</text>
<text x="544.8" y="251.5">C</text>
<text x="3.8" y="320">B</text>
<text x="544.8" y="320">B</text>
<text x="434.8" y="376.3">PROJECT TITLE:</text>
<text x="3.8" y="388.6">A</text>
<text x="435.2" y="385.1">DRAWING TITLE:</text>
<text x="544.8" y="388.6">A</text>
<text x="435.6" y="394">SIZE:</text>
<text x="452.6" y="393.9">HARDWARE NUMBER:</text>
<text x="516.9" y="394">DATE:</text>
<text x="434.6" y="402.8">ENGINEER:</text>
<text x="517" y="402.8">REV.:</text>
<text x="473.7" y="410.5">TEMPLATE REV.:</text>
<text x="34.3" y="420.4">8</text>
<text x="102.9" y="420.4">7</text>
<text x="171.4" y="420.4">6</text>
<text x="240" y="420.4">5</text>
<text x="308.6" y="420.4">4</text>
<text x="377.2" y="420.4">3</text>
<text x="445.8" y="420.4">2</text>
<text x="509.2" y="420.4">1</text>
</g>
<g font-size="2.2">
<text x="270.3" y="56.7">C21</text>
<text x="297" y="56.7">C22</text>
<text x="270.3" y="75.8">Q1</text>
<text x="282.2" y="76.6">8</text>
<text x="287.6" y="76.6">8</text>
<text x="298.2" y="75.8">Q2</text>
<text x="262.2" y="79.1">3</text>
<text x="262.2" y="81.6">2</text>
<text x="282.2" y="79.1">7</text>
<text x="282.2" y="81.6">6</text>
<text x="287.6" y="79.1">7</text>
<text x="287.6" y="81.6">6</text>
<text x="307.6" y="79.1">3</text>
<text x="307.6" y="81.6">2</text>
<text x="262.2" y="84.2">1</text>
<text x="282.2" y="84.2">5</text>
<text x="287.6" y="84.2">5</text>
<text x="307.6" y="84.2">1</text>
<text x="269.8" y="95.3" transform="rotate(-90 269.8 95.3)">4</text>
<text x="300.3" y="95.3" transform="rotate(-90 300.3 95.3)">4</text>
<text x="332.5" y="103.7">R27</text>
<text x="375.7" y="105">C13</text>
<text x="470.5" y="113.4">1</text>
<text x="478.7" y="108.8">J7</text>
<text x="488" y="113.4">2</text>
<text x="208.1" y="125.3">R6</text>
<text x="264" y="120.2">C11</text>
<text x="303.3" y="120.2">C12</text>
<text x="276.7" y="129.1">R25</text>
<text x="294.4" y="129.1">R26</text>
<text x="163.6" y="136.8">Q3</text>
<text x="168.2" y="133.7" transform="rotate(-90 168.2 133.7)">2</text>
<text x="281.2" y="137.5" transform="rotate(-90 281.2 137.5)">3</text>
<text x="292.7" y="137.5" transform="rotate(-90 292.7 137.5)">4</text>
<text x="300.8" y="135.5">U1</text>
<text x="344" y="132.9">C14</text>
<text x="178.1" y="140.1">1</text>
<text x="190.3" y="140.6">R2</text>
<text x="203" y="140.6">C3</text>
<text x="261" y="143.9">11</text>
<text x="307.6" y="143.9">6</text>
<text x="407.5" y="144.4">R34</text>
<text x="415.1" y="144.4">R35</text>
<text x="422.7" y="144.4">R36</text>
<text x="448.2" y="148.2">J6</text>
<text x="168.2" y="153.7" transform="rotate(-90 168.2 153.7)">3</text>
<text x="229.7" y="153.3">R1</text>
<text x="237.3" y="153.3">R22</text>
<text x="262.2" y="151.5">5</text>
<text x="307.6" y="151.5">7</text>
<text x="440" y="155.3">2</text>
<text x="457.5" y="155.3">1</text>
<text x="262.2" y="159.1">2</text>
<text x="307.6" y="159.1">9</text>
<text x="440" y="159.1">4</text>
<text x="457.5" y="159.1">3</text>
<text x="153.5" y="164.7">R18</text>
<text x="171.2" y="164.7">R14</text>
<text x="252.5" y="164.7">C1</text>
<text x="262.2" y="166.7">1</text>
<text x="307.6" y="166.7">8</text>
<text x="440" y="162.9">6</text>
<text x="457.5" y="162.9">5</text>
<text x="208.1" y="172.3">R7</text>
<text x="168.2" y="179.4" transform="rotate(-90 168.2 179.4)">2</text>
<text x="252.5" y="174.9">C2</text>
<text x="307.6" y="174.3">12</text>
<text x="342.7" y="174.9">C15</text>
<text x="356.5" y="174.9">D1</text>
<text x="366.8" y="174.9">C16</text>
<text x="379.4" y="174.9">D2</text>
<text x="389.7" y="174.9">C17</text>
<text x="402.2" y="174.9">D3</text>
<text x="162.4" y="182.5">Q4</text>
<text x="178.1" y="185.8">1</text>
<text x="261" y="182">24</text>
<text x="307.6" y="185.8">19</text>
<text x="328.7" y="181.2">C18</text>
<text x="190.3" y="186.3">R3</text>
<text x="203" y="186.3">C4</text>
<text x="252.5" y="191.4">C7</text>
<text x="307.6" y="193.4">18</text>
<text x="168.2" y="199.5" transform="rotate(-90 168.2 199.5)">3</text>
<text x="261" y="201">23</text>
<text x="307.6" y="201">16</text>
<text x="307.6" y="208.6">10</text>
<text x="87.5" y="213">J1</text>
<text x="152.2" y="211.7">R19</text>
<text x="171.2" y="211.7">R15</text>
<text x="252.5" y="210.4">C8</text>
<text x="95.6" y="221.3">3</text>
<text x="95.6" y="218.8">2</text>
<text x="95.6" y="216.3">1</text>
<text x="209.2" y="216.8">R8</text>
<text x="261" y="220.1">22</text>
<text x="307.6" y="220.1">13</text>
<text x="95.6" y="226.4">5</text>
<text x="95.6" y="223.9">4</text>
<text x="162.4" y="226.9">Q5</text>
<text x="168.2" y="223.9" transform="rotate(-90 168.2 223.9)">2</text>
<text x="307.6" y="227.7">17</text>
<text x="95.6" y="231.5">7</text>
<text x="95.6" y="229">6</text>
<text x="178.1" y="230.2">1</text>
<text x="190.3" y="230.7">R4</text>
<text x="203" y="230.7">C5</text>
<text x="252.5" y="229.5">C9</text>
<text x="313.5" y="233.3">C19</text>
<text x="326.2" y="233.3">C20</text>
<text x="95.6" y="234">8</text>
<text x="261" y="239.1">21</text>
<text x="307.6" y="239.1">20</text>
<text x="168.2" y="243.9" transform="rotate(-90 168.2 243.9)">3</text>
<text x="276.1" y="247.7" transform="rotate(-90 276.1 247.7)">15</text>
<text x="287.6" y="247.7" transform="rotate(-90 287.6 247.7)">14</text>
<text x="293.9" y="247.7" transform="rotate(-90 293.9 247.7)">25</text>
<text x="336.4" y="248.5">J2</text>
<text x="153.5" y="257.4">R20</text>
<text x="170" y="257.4">R16</text>
<text x="328.2" y="253.1">1</text>
<text x="345.7" y="253.1">2</text>
<text x="209.2" y="263.8">R9</text>
<text x="336.4" y="259.9">J3</text>
<text x="328.2" y="264.5">1</text>
<text x="345.7" y="264.5">2</text>
<text x="162.4" y="273.9">Q6</text>
<text x="168.2" y="270.9" transform="rotate(-90 168.2 270.9)">2</text>
<text x="252.5" y="273.9">C10</text>
<text x="328.2" y="275.9">1</text>
<text x="336.4" y="271.4">J4</text>
<text x="345.7" y="275.9">2</text>
<text x="178.1" y="277.2">1</text>
<text x="190.3" y="277.7">R5</text>
<text x="201.7" y="277.7">C6</text>
<text x="328.2" y="287.4">1</text>
<text x="336.4" y="282.8">J5</text>
<text x="345.7" y="287.4">2</text>
<text x="168.2" y="290.9" transform="rotate(-90 168.2 290.9)">3</text>
<text x="152.2" y="303.1">R21</text>
<text x="171.2" y="303.1">R17</text>
<text x="277.9" y="317.1">R33</text>
<text x="474.2" y="402.8">DRAWN BY:</text>
<text x="494.4" y="414.9">A</text>
</g>
<g font-size="1.9">
<text x="319.8" y="150.7">22</text>
<text x="319.8" y="158.3">22</text>
<text x="319.8" y="166">22</text>
</g>
<g font-size="1.8">
<text x="270.3" y="59.3">0.1UF</text>
<text x="297" y="59.3">0.1UF</text>
<text x="384.1" y="84.2">SYSP</text>
<text x="265.2" y="106.3">R23</text>
<text x="304.6" y="105">R24</text>
<text x="332.9" y="106.3">1K</text>
<text x="375.7" y="107.5">0.056UF</text>
<text x="462.8" y="113.4">SYSP</text>
<text x="264" y="122.8">0.1UF</text>
<text x="303.3" y="122.8">0.1UF</text>
<text x="411.3" y="122.8">+5V</text>
<text x="141.5" y="131.2">BATTP</text>
<text x="208.1" y="127.9">2K</text>
<text x="277.5" y="131.7">100</text>
<text x="295.3" y="131.7">100</text>
<text x="344" y="135.5">0.01UF</text>
<text x="191.1" y="143.1">100</text>
<text x="203" y="143.1">100PF</text>
<text x="300.8" y="138">MAX17320G22+</text>
<text x="267" y="144.4">PFAIL</text>
<text x="281.7" y="145" transform="rotate(-90 281.7 145)">CHG</text>
<text x="293.2" y="144.1" transform="rotate(-90 293.2 144.1)">DIS</text>
<text x="299.2" y="144.4">PCKP</text>
<text x="407.5" y="146.9">10K</text>
<text x="415.1" y="146.9">10K</text>
<text x="422.7" y="146.9">10K</text>
<text x="460.8" y="144.4">+5V</text>
<text x="229.7" y="155.8">10</text>
<text x="237.3" y="155.8">10K</text>
<text x="267" y="152">ZVC</text>
<text x="299.5" y="152">ALRT</text>
<text x="312.2" y="150.7">R28</text>
<text x="444.1" y="150.7">PEC03DAAN</text>
<text x="267" y="159.6">CP</text>
<text x="297.2" y="159.6">SDA/DQ</text>
<text x="312.2" y="158.3">R29</text>
<text x="153.5" y="167.2">13</text>
<text x="171.2" y="167.2">13</text>
<text x="252.5" y="167.2">0.47UF</text>
<text x="267" y="167.2">IN</text>
<text x="297.4" y="167.2">SCL/OD</text>
<text x="312.2" y="166">R30</text>
<text x="353.6" y="171.8" transform="rotate(-90 353.6 171.8)">C</text>
<text x="376.5" y="171.8" transform="rotate(-90 376.5 171.8)">C</text>
<text x="399.3" y="171.8" transform="rotate(-90 399.3 171.8)">C</text>
<text x="141.5" y="176.9">BATT3</text>
<text x="208.1" y="174.9">2K</text>
<text x="252.5" y="177.4">0.1UF</text>
<text x="297.8" y="174.9">AOLDO</text>
<text x="342.7" y="177.4">1000PF</text>
<text x="356.8" y="177.4">5V</text>
<text x="366.8" y="177.4">1000PF</text>
<text x="379.7" y="177.4">5V</text>
<text x="389.7" y="177.4">1000PF</text>
<text x="402.6" y="177.4">5V</text>
<text x="267" y="182.5">BATTS</text>
<text x="311.7" y="185.8">RT4+</text>
<text x="327.5" y="183.7">0.47UF</text>
<text x="353.6" y="181.6" transform="rotate(-90 353.6 181.6)">A</text>
<text x="376.5" y="181.6" transform="rotate(-90 376.5 181.6)">A</text>
<text x="399.3" y="181.6" transform="rotate(-90 399.3 181.6)">A</text>
<text x="191.1" y="188.8">100</text>
<text x="203" y="188.8">100PF</text>
<text x="300.7" y="186.3">TH4</text>
<text x="252.5" y="193.9">0.01UF</text>
<text x="300.7" y="193.9">TH3</text>
<text x="311.7" y="193.4">RT3+</text>
<text x="267" y="201.5">CELL3</text>
<text x="300.7" y="201.5">TH2</text>
<text x="311.7" y="201">RT2+</text>
<text x="300.7" y="209.1">TH1</text>
<text x="311.7" y="208.6">RT1+</text>
<text x="154.7" y="214.2">13</text>
<text x="171.2" y="214.2">13</text>
<text x="252.5" y="213">0.01UF</text>
<text x="141.5" y="221.3">BATT2</text>
<text x="209.5" y="219.3">2K</text>
<text x="267" y="220.6">CELL2</text>
<text x="299.2" y="220.6">REG3</text>
<text x="98.9" y="226.4">BATT1</text>
<text x="98.9" y="229">BATT2</text>
<text x="98.9" y="231.5">BATT3</text>
<text x="191.1" y="233.3">100</text>
<text x="203" y="233.3">100PF</text>
<text x="252.5" y="232">0.01UF</text>
<text x="299.2" y="228.2">REG2</text>
<text x="98.9" y="234">BATTP</text>
<text x="267" y="239.6">CELL1</text>
<text x="300.1" y="239.6">GND</text>
<text x="313.5" y="235.8">0.47UF</text>
<text x="326.2" y="235.8">0.47UF</text>
<text x="276.7" y="241.7" transform="rotate(-90 276.7 241.7)">CSP</text>
<text x="288.1" y="241.7" transform="rotate(-90 288.1 241.7)">CSN</text>
<text x="294.4" y="241.7" transform="rotate(-90 294.4 241.7)">EP</text>
<text x="349.8" y="253.1">RT1+</text>
<text x="156" y="259.9">13</text>
<text x="170" y="259.9">13</text>
<text x="141.5" y="268.3">BATT1</text>
<text x="209.5" y="266.3">2K</text>
<text x="349.8" y="264.5">RT2+</text>
<text x="349.8" y="275.9">RT3+</text>
<text x="190.3" y="280.3">100</text>
<text x="201.7" y="280.3">100PF</text>
<text x="252.5" y="276.5">0.01UF</text>
<text x="349.8" y="287.4">RT4+</text>
<text x="154.7" y="305.7">13</text>
<text x="171.2" y="305.7">13</text>
<text x="277.9" y="319.6">0.005</text>
<text x="527.5" y="398.4">05/05/2021</text>
<text x="445.6" y="406">-</text>
<text x="484.9" y="406">-</text>
<text x="529.6" y="406">P2</text>
<text x="518" y="413.6">SHEET 1 OF 1</text>
</g>
<g font-size="1.7">
<text x="491.3" y="113.9">SYSN</text>
<text x="434.1" y="155.8">ALRT</text>
<text x="460.8" y="155.8">5V</text>
<text x="434.1" y="159.6">SCL</text>
<text x="434.1" y="163.4">SDA</text>
<text x="460.8" y="163.4">GND</text>
<text x="98.9" y="223.1">BATTN</text>
<text x="142" y="314.6">BATTN</text>
<text x="335.1" y="314.6">SYSN</text>
</g>
<g font-size="1.6">
<text x="270.3" y="87" transform="rotate(-90 270.3 87)">G</text>
<text x="270.3" y="84.2" transform="rotate(-90 270.3 84.2)">S</text>
<text x="274.6" y="85.2" transform="rotate(-90 274.6 85.2)">D</text>
<text x="296.5" y="85.2" transform="rotate(-90 296.5 85.2)">D</text>
<text x="300.8" y="87" transform="rotate(-90 300.8 87)">G</text>
<text x="300.8" y="84.2" transform="rotate(-90 300.8 84.2)">S</text>
<text x="168.7" y="138.1" transform="rotate(-180 168.7 138.1)">S</text>
<text x="171.2" y="140.6" transform="rotate(-180 171.2 140.6)">G</text>
<text x="169.7" y="146.9" transform="rotate(-180 169.7 146.9)">D</text>
<text x="444.3" y="155.5">2</text>
<text x="453.3" y="155.5">1</text>
<text x="444.4" y="159.4">4</text>
<text x="453.3" y="159.4">3</text>
<text x="444.4" y="163.2">6</text>
<text x="453.3" y="163.2">5</text>
<text x="168.7" y="183.8" transform="rotate(-180 168.7 183.8)">S</text>
<text x="171.2" y="186.3" transform="rotate(-180 171.2 186.3)">G</text>
<text x="169.7" y="192.6" transform="rotate(-180 169.7 192.6)">D</text>
<text x="168.7" y="228.2" transform="rotate(-180 168.7 228.2)">S</text>
<text x="171.2" y="230.7" transform="rotate(-180 171.2 230.7)">G</text>
<text x="169.7" y="237.1" transform="rotate(-180 169.7 237.1)">D</text>
<text x="280.3" y="261.2">C23</text>
<text x="168.7" y="275.2" transform="rotate(-180 168.7 275.2)">S</text>
<text x="171.2" y="277.7" transform="rotate(-180 171.2 277.7)">G</text>
<text x="169.7" y="284.1" transform="rotate(-180 169.7 284.1)">D</text>
</g>
</svg>
